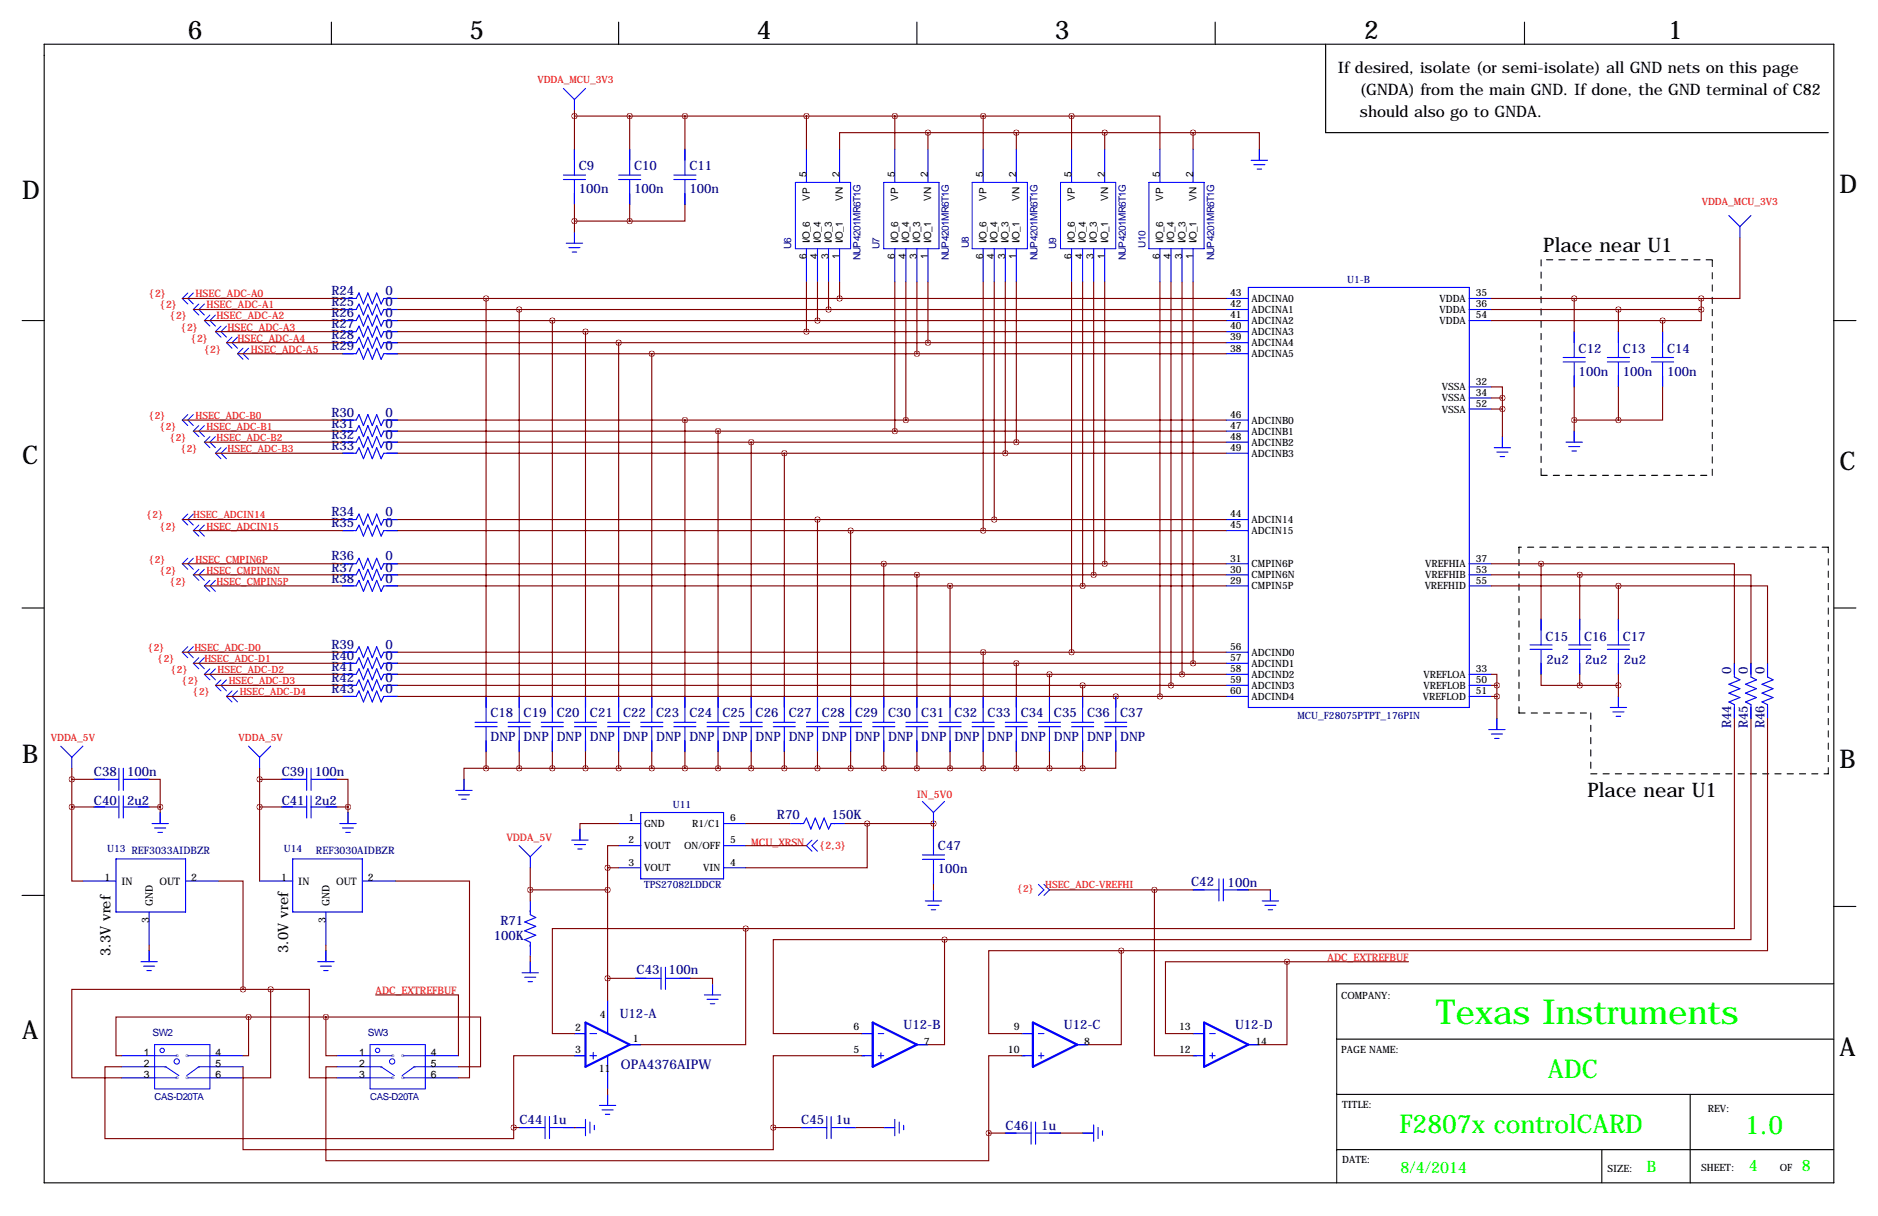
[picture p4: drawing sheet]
<svg xmlns="http://www.w3.org/2000/svg" width="432mm" height="279mm" viewBox="0 0 432 279" stroke-linecap="round" stroke-linejoin="round" font-family="sans-serif">
<g fill="none" stroke="#000" stroke-width=".25">
<path d="M10.2 10.2h411.4v261.6h-411.4zM76.2 5.1v5.1M142.2 5.1v5.1M210.8 5.1v5.1M279.4 5.1v5.1M304.8 10.2v20.3h115.6M350.5 5.1v5.1M5.1 73.7h5.1M421.6 73.7h5.1M5.1 139.7h5.1M421.6 139.7h5.1M5.1 205.7h5.1"/>
<path d="M421.6 208.3h.1M421.6 208.3h5.1M307.3 238.8h114.3M421.6 226.1h-114.3v45.7M307.3 251.5h114.3M388.6 251.5v20.3M307.3 264.2h114.3M368.3 264.2v7.6"/>
</g>
<path d="M354.3 59.7v49.5M393.7 59.7h-39.4M354.3 109.2h39.4M393.7 109.2v-49.5M349.2 125.7v38.1M420.4 125.7h-71.2M349.2 163.8h16.6M365.8 163.8v14M365.8 177.8h54.6M420.4 177.8v-52.1" fill="none" stroke="#000" stroke-width=".25" stroke-dasharray="1.4 1.4"/>
<g fill="none" stroke="#00f" stroke-width=".23">
<path d="M289.6 34.3v2.5M132.1 53.3v2.6M182.9 41.9h12.7v15.3h-12.7zM203.2 41.9h12.7v15.3h-12.7zM223.5 41.9h12.7v15.3h-12.7zM243.8 41.9h12.7v15.3h-12.7zM264.2 41.9h12.7v15.3h-12.7zM43.2 67.3l-1.3 1.3 1.3 1.2M44.4 67.3l-1.2 1.3 1.2 1.2M45.7 69.8l-1.3 1.3 1.3 1.3M47 69.8l-1.3 1.3 1.3 1.3M48.3 72.4l-1.3 1.3 1.3 1.2"/>
<path d="M49.5 72.4l-1.2 1.3 1.2 1.2M50.8 74.9l-1.3 1.3 1.3 1.3M52.1 74.9l-1.3 1.3 1.3 1.3M53.3 77.5l-1.2 1.2 1.2 1.3M54.6 77.5l-1.3 1.2 1.3 1.3M43.2 95.2l-1.3 1.3 1.3 1.3M44.4 95.2l-1.2 1.3 1.2 1.3M45.7 97.8l-1.3 1.3 1.3 1.2M47 97.8l-1.3 1.3 1.3 1.2M55.9 80l-1.3 1.3 1.3 1.2M57.1 80l-1.2 1.3 1.2 1.2M361.9 99.1v2.5"/>
<path d="M43.2 118.1l-1.3 1.3 1.3 1.3M44.4 118.1l-1.2 1.3 1.2 1.3M48.3 100.3l-1.3 1.3 1.3 1.3M49.5 100.3l-1.2 1.3 1.2 1.3M50.8 102.9l-1.3 1.2 1.3 1.3M52.1 102.9l-1.3 1.2 1.3 1.3M345.4 100.3v2.6M43.2 128.3l-1.3 1.2 1.3 1.3M44.4 128.3l-1.2 1.2 1.2 1.3M45.7 120.7l-1.3 1.2 1.3 1.3M45.7 130.8l-1.3 1.3 1.3 1.2M47 120.7l-1.3 1.2 1.3 1.3"/>
<path d="M47 130.8l-1.3 1.3 1.3 1.2M48.3 133.3l-1.3 1.3 1.3 1.3M49.5 133.3l-1.2 1.3 1.2 1.3M43.2 148.6l-1.3 1.3 1.3 1.2M44.4 148.6l-1.2 1.3 1.2 1.2M45.7 151.1l-1.3 1.3 1.3 1.3M47 151.1l-1.3 1.3 1.3 1.3M48.3 153.7l-1.3 1.2 1.3 1.3M49.5 153.7l-1.2 1.2 1.2 1.3M50.8 156.2l-1.3 1.3 1.3 1.3M52.1 156.2l-1.3 1.3 1.3 1.3M53.3 158.8l-1.2 1.2 1.2 1.3"/>
<path d="M54.6 158.8l-1.3 1.2 1.3 1.3M106.7 179.1v2.5M344.2 165.1v2.5M372.1 160v2.6M36.8 186.7v2.5M80 186.7v2.5M133.3 190.5v2.5M186.7 193l-1.3 1.3 1.3 1.3M188 193l-1.3 1.3 1.3 1.3M34.3 218.4v2.6M74.9 218.4v2.6M214.6 204.5v2.5"/>
<path d="M238.8 203.2l1.2 1.3-1.2 1.2M240 203.2l1.3 1.3-1.3 1.2M292.1 204.5v2.5M121.9 221v2.5M163.8 226.1v2.5M35.6 240h12.7v10.2h-12.7zM35.6 245.1h2.5l3 2M35.6 242.6h5M35.6 247.6h5M43.2 242.6h5.1M43.2 247.6h5.1M48.3 245.1h-2.6l-2.8 2"/>
<path d="M85.1 240h12.7v10.2h-12.7zM85.1 242.6h5.1M85.1 247.6h5.1M85.1 245.1h2.5l3.1 2M92.7 242.6h5.1M92.7 247.6h5.1M97.8 245.1h-2.6l-2.7 2M132.1 259.1h2.5M139.7 251.5v2.5M203.2 259.1h2.5M248.9 260.3h2.6"/>
<circle cx="37.3" cy="241.4" r=".51"/>
<circle cx="40.6" cy="243.9" r=".61"/>
<circle cx="86.8" cy="241.4" r=".51"/>
<circle cx="90.2" cy="243.9" r=".61"/>
</g>
<g fill="none" stroke="#00f" stroke-width=".25">
<path d="M129.5 20.3l2.6 2.6M132.1 22.9v2.5M132.1 34.3v5.9M134.6 20.3l-2.5 2.6M144.8 34.3v5.9M157.5 34.3v5.9M185.4 34.3v7.6M193 34.3v7.6M205.7 34.3v7.6M213.4 34.3v7.6M226.1 34.3v7.6M233.7 34.3v7.6"/>
<path d="M246.4 34.3v7.6M254 34.3v7.6M266.7 34.3v7.6M274.3 34.3v7.6M287.7 36.8h3.7M288.3 37.8h2.5M289.1 38.9h1M289.6 34.3v2.4M129.5 40.2h5.1M129.5 41.2h5.1M130.2 55.9h3.8M130.8 56.9h2.5"/>
<path d="M131.6 57.9h1M132.1 41.4v5.6M132.1 53.3v2.4M142.2 40.2h5.1M142.2 41.2h5.1M144.8 41.4v5.6M154.9 40.2h5.1M154.9 41.2h5.1M157.5 41.4v5.6M185.4 57.2v7.6M188 57.2v7.6M190.5 57.2v7.6"/>
<path d="M193 57.2v7.6M205.7 57.2v7.6M208.3 57.2v7.6M210.8 57.2v7.6M213.4 57.2v7.6M226.1 57.2v7.6M228.6 57.2v7.6M231.1 57.2v7.6M233.7 57.2v7.6M246.4 57.2v7.6M248.9 57.2v7.6M251.5 57.2v7.6"/>
<path d="M254 57.2v7.6M266.7 57.2v7.6M269.2 57.2v7.6M271.8 57.2v7.6M274.3 57.2v7.6M397.5 49.5l2.5 2.6M400 52.1v2.5M402.6 49.5l-2.6 2.6M78.7 68.6h3.2l.6-1.3 1.1 2.5 1-2.5 1 2.5 1-2.5 1 2.5 .6-1.2h3.2M78.7 73.7h3.2l.6-1.3 1.1 2.5 1-2.5 1 2.5 1-2.5 1 2.5 .6-1.2h3.2M78.7 71.1h3.2l.6-1.3 1.1 2.6 1-2.6 1 2.6 1-2.6 1 2.6 .6-1.3h3.2M78.7 76.2h3.2l.6-1.3 1.1 2.6 1-2.6 1 2.6 1-2.6 1 2.6 .6-1.3h3.2"/>
<path d="M78.7 78.7h3.2l.6-1.2 1.1 2.5 1-2.5 1 2.5 1-2.5 1 2.5 .6-1.3h3.2M281.9 68.6h5.1M281.9 71.1h5.1M281.9 73.7h5.1M281.9 76.2h5.1M281.9 78.7h5.1M287 66h50.8v96.6h-50.8zM337.8 68.6h5.1M337.8 71.1h5.1M337.8 73.7h5.1M361.9 76.2v5.9M372.1 76.2v5.9"/>
<path d="M382.3 76.2v5.9M78.7 81.3h3.2l.6-1.3 1.1 2.5 1-2.5 1 2.5 1-2.5 1 2.5 .6-1.2h3.2M78.7 96.5h3.2l.6-1.3 1.1 2.6 1-2.6 1 2.6 1-2.6 1 2.6 .6-1.3h3.2M78.7 99.1h3.2l.6-1.3 1.1 2.5 1-2.5 1 2.5 1-2.5 1 2.5 .6-1.2h3.2M281.9 81.3h5.1M281.9 96.5h5.1M281.9 99.1h5.1M337.8 88.9h5.1M337.8 91.4h5.1M337.8 94h5.1M359.4 82.1h5.1M359.4 83.2h5.1"/>
<path d="M361.9 83.3v5.6M361.9 99.1v2.3M369.6 82.1h5M369.6 83.2h5M372.1 83.3v5.6M379.7 82.1h5.1M379.7 83.2h5.1M382.3 83.3v5.6M78.7 101.6h3.2l.6-1.3 1.1 2.6 1-2.6 1 2.6 1-2.6 1 2.6 .6-1.3h3.2M78.7 104.1h3.2l.6-1.2 1.1 2.5 1-2.5 1 2.5 1-2.5 1 2.5 .6-1.3h3.2M78.7 119.4h3.2l.6-1.3 1.1 2.6 1-2.6 1 2.6 1-2.6 1 2.6 .6-1.3h3.2M281.9 101.6h5.1"/>
<path d="M281.9 104.1h5.1M281.9 119.4h5.1M343.6 102.9h3.7M344.2 103.9h2.5M344.9 104.9h1M345.4 100.3v2.4M360.1 101.6h3.7M360.7 102.6h2.5M361.4 103.6h1.1M78.7 129.5h3.2l.6-1.2 1.1 2.5 1-2.5 1 2.5 1-2.5 1 2.5 .6-1.3h3.2M78.7 121.9h3.2l.6-1.2 1.1 2.5 1-2.5 1 2.5 1-2.5 1 2.5 .6-1.3h3.2M78.7 132.1h3.2l.6-1.3 1.1 2.5 1-2.5 1 2.5 1-2.5 1 2.5 .6-1.2h3.2"/>
<path d="M78.7 134.6h3.2l.6-1.3 1.1 2.6 1-2.6 1 2.6 1-2.6 1 2.6 .6-1.3h3.2M281.9 121.9h5.1M281.9 129.5h5.1M281.9 132.1h5.1M281.9 134.6h5.1M337.8 129.5h5.1M337.8 132.1h5.1M337.8 134.6h5.1M78.7 149.9h3.2l.6-1.3 1.1 2.5 1-2.5 1 2.5 1-2.5 1 2.5 .6-1.2h3.2M78.7 154.9h3.2l.6-1.2 1.1 2.5 1-2.5 1 2.5 1-2.5 1 2.5 .6-1.3h3.2M78.7 152.4h3.2l.6-1.3 1.1 2.6 1-2.6 1 2.6 1-2.6 1 2.6 .6-1.3h3.2M78.7 157.5h3.2l.6-1.3 1.1 2.6 1-2.6 1 2.6 1-2.6 1 2.6 .6-1.3h3.2"/>
<path d="M281.9 149.9h5.1M281.9 152.4h5.1M281.9 154.9h5.1M281.9 157.5h5.1M337.8 154.9h5.1M337.8 157.5h5.1M351.8 148.2h5.1M351.8 149.2h5.1M354.3 142.2v6M354.3 149.4v5.5M360.7 148.2h5.1M360.7 149.2h5.1"/>
<path d="M363.2 142.2v6M363.2 149.4v5.5M369.6 148.2h5M369.6 149.2h5M372.1 142.2v6M372.1 149.4v5.5M398.8 152.4v3.1l1.2 .7-2.5 1 2.5 1-2.5 1.1 2.5 1-2.5 1 1.3 .6v3.2M402.6 152.4v3.1l1.3 .7-2.6 1 2.6 1-2.6 1.1 2.6 1-2.6 1 1.3 .6v3.2M406.4 152.4v3.1l1.3 .7-2.6 1 2.6 1-2.6 1.1 2.6 1-2.6 1 1.3 .6v3.2M14 171.4l2.5 2.6M16.5 174v2.5M19 171.4l-2.5 2.6"/>
<path d="M21.6 179.1h5.6M27.3 176.5v5.1M28.3 179.1h6M28.3 176.5v5.1M57.1 171.4l2.6 2.6M59.7 174v2.5M62.2 171.4l-2.5 2.6M64.8 179.1h5.6M70.5 176.5v5.1M71.5 179.1h6M71.5 176.5v5.1M78.7 160h3.2l.6-1.2 1.1 2.5 1-2.5 1 2.5 1-2.5 1 2.5 .6-1.3h3.2"/>
<path d="M106.7 179.1v2.4M109.2 166h5.1M109.2 167h5.1M111.8 160v6M111.8 167.1v5.6M116.8 166h5.1M116.8 167h5.1M119.4 160v6M119.4 167.1v5.6M124.5 166h5M124.5 167h5M127 160v6"/>
<path d="M127 167.1v5.6M132.1 166h5.1M132.1 167h5.1M134.6 160v6M134.6 167.1v5.6M139.7 166h5.1M139.7 167h5.1M142.2 160v6M142.2 167.1v5.6M147.3 166h5.1M147.3 167h5.1M149.9 160v6"/>
<path d="M149.9 167.1v5.6M154.9 166h5.1M154.9 167h5.1M157.5 160v6M157.5 167.1v5.6M162.6 166h5M162.6 167h5M165.1 160v6M165.1 167.1v5.6M170.2 166h5.1M170.2 167h5.1M172.7 160v6"/>
<path d="M172.7 167.1v5.6M177.8 166h5.1M177.8 167h5.1M180.3 160v6M180.3 167.1v5.6M185.4 166h5.1M185.4 167h5.1M188 160v6M188 167.1v5.6M193 166h5.1M193 167h5.1M195.6 160v6"/>
<path d="M195.6 167.1v5.6M200.7 166h5M200.7 167h5M203.2 160v6M203.2 167.1v5.6M208.3 166h5.1M208.3 167h5.1M210.8 160v6M210.8 167.1v5.6M215.9 166h5.1M215.9 167h5.1M218.4 160v6"/>
<path d="M218.4 167.1v5.6M223.5 166h5.1M223.5 167h5.1M226.1 160v6M226.1 167.1v5.6M231.1 166h5.1M231.1 167h5.1M233.7 160v6M233.7 167.1v5.6M238.8 166h5M238.8 167h5M241.3 160v6"/>
<path d="M241.3 167.1v5.6M246.4 166h5.1M246.4 167h5.1M248.9 160v6M248.9 167.1v5.6M254 166h5.1M254 167h5.1M256.5 160v6M256.5 167.1v5.6M281.9 160h5.1M337.8 160h5.1M342.3 167.6h3.7"/>
<path d="M342.9 168.7h2.5M343.7 169.7h1M344.2 165.1v2.4M370.2 162.6h3.8M370.8 163.6h2.6M371.6 164.6h1M372.1 160v2.4M21.6 185.4h5.6M26.7 197.4h16v12.1h-16zM27.3 182.9v5.1M28.3 185.4h6M28.3 182.9v5.1"/>
<path d="M35 189.2h3.7M35.6 190.2h2.5M36.3 191.3h1M36.8 186.7v2.4M64.8 185.4h5.6M67.3 197.4h16v12.1h-16zM70.5 182.9v5.1M71.5 182.9v5.1M71.5 185.4h6M78.1 189.2h3.8M78.7 190.2h2.6M79.5 191.3h1"/>
<path d="M80 186.7v2.4M104.8 181.6h3.8M105.4 182.6h2.5M106.2 183.6h1M119.4 194.3l2.5 2.5M121.9 196.8v2.6M124.5 194.3l-2.6 2.5M131.5 193h3.7M132.1 194.1h2.5M132.8 195.1h1.1M133.3 190.5v2.4M142.2 189.2h5.1"/>
<path d="M142.2 194.3h5.1M142.2 199.4h5.1M147.3 186.7h19.1v15.2h-19.1zM166.4 189.2h5M166.4 194.3h5M166.4 199.4h5M181.6 189.2h3.2l.6-1.2 1 2.5 1.1-2.5 1 2.5 1-2.5 1 2.5 .6-1.3h3.2M212.1 196.4h5.1M212.1 197.5h5.1M212.1 184.1l2.5 2.6M214.6 186.7v2.5M214.6 190.5v5.9"/>
<path d="M214.6 197.6v5.6M217.2 184.1l-2.6 2.6M19 202.4h7.7M34.3 209.5v7.7M34.3 218.4v2.4M42.7 202.4h7.6M59.7 202.4h7.6M74.9 209.5v7.7M74.9 218.4v2.4M83.3 202.4h7.6M121.9 207v3.2l1.3 .6-2.6 1 2.6 1.1-2.6 1 2.6 1-2.6 1 1.3 .6v3.2M212.8 207h3.7"/>
<path d="M213.4 208h2.5M214.1 209h1M214.6 204.5v2.4M274.3 204.5h6M280.3 201.9v5.1M281.3 201.9v5.1M281.4 204.5h5.6M290.2 207h3.8M290.8 208h2.6M291.6 209h1M292.1 204.5v2.4M32.4 221h3.8"/>
<path d="M33 222h2.6M33.8 223h1M73.1 221h3.7M73.7 222h2.5M74.4 223h1M120 223.5h3.8M120.6 224.5h2.6M121.4 225.6h1M121.9 221v2.4M132.1 237.5h2.5M135.6 237.5h1.6M139.7 229.9v7.6"/>
<path d="M146 224.8h6M152 222.2v5.1M153 222.2v5.1M153.2 224.8h5.5M162 228.6h3.7M162.6 229.6h2.5M163.3 230.6h1M163.8 226.1v2.3M198.1 237.5h2.6M201.9 237.5h1.3M234.9 237.5h2.6M238.8 237.5h1.2"/>
<path d="M274.3 237.5h2.6M278.1 237.5h1.3M27.9 242.6h7.7M27.9 245.1h7.7M27.9 247.6h7.7M48.3 242.6h7.6M48.3 245.1h7.6M48.3 247.6h7.6M77.5 242.6h7.6M77.5 245.1h7.6M77.5 247.6h7.6M97.8 242.6h7.6"/>
<path d="M97.8 245.1h7.6M97.8 247.6h7.6M119.4 259.1h5.9M125.3 256.5v5.1M126.3 256.5v5.1M126.5 259.1h8M132.1 242.6h2.5M134.6 257.2v3.8M135.6 242.6h1.6M135.6 257.8v2.5M136.4 241.8v1.5M136.7 258.6v1"/>
<path d="M137.8 254h3.8M138.4 255h2.6M139.2 256h1M139.7 242.6v7.6M139.7 251.5v2.3M144.8 240h2.5M184.1 259.1h6M190.1 256.5v5.1M191.1 256.5v5.1M191.3 259.1h5.5M198.1 242.6h2.6M201.9 242.6h1.3"/>
<path d="M202.5 241.9v1.3M203.2 259.1h2.4M205.7 257.2v3.8M206.8 257.8v2.5M207.8 258.6v1M210.8 240h2.6M234.9 242.6h2.6M237.1 257.8v5.1M238.1 257.8v5.1M238.8 242.6h1.2M239.4 241.9v1.3M247.6 240h2.6"/>
<path d="M251.5 258.5v3.7M252.5 259.1v2.5M253.5 259.8v1.1M274.3 242.6h2.6M278.1 242.6h1.3M278.7 241.9v1.3M287 240h2.6M231.1 260.3h6M238.3 260.3h5.5M248.9 260.3h2.4"/>
</g>
<path d="M134.6 234.9l10.2 5.1-10.2 5.1zM200.7 234.9l10.1 5.1-10.1 5.1zM237.5 234.9l10.1 5.1-10.1 5.1zM276.9 234.9l10.1 5.1-10.1 5.1z" fill="none" stroke="#00f" stroke-width=".51"/>
<g fill="none" stroke="#800000" stroke-width=".25">
<path d="M132.1 25.4v8.9M132.1 26.7h114.3M144.8 26.7v7.6M157.5 26.7v7.6M185.4 26.7v7.6M205.7 26.7v7.6M213.4 30.5h-20.4v3.8M213.4 30.5v3.8M213.4 30.5h60.9M226.1 26.7v7.6M233.7 30.5v3.8M246.4 26.7h20.3v7.6"/>
<path d="M246.4 26.7v7.6M254 30.5v3.8M274.3 30.5h15.3v3.8M274.3 30.5v3.8M132.1 47v6.3M132.1 50.8h12.7M144.8 47v3.8M157.5 47v3.8h-12.7M400 54.6v14h-8.8M41.9 68.6h36.8M44.4 71.1h34.3M47 73.7h31.7"/>
<path d="M49.5 76.2h29.2M52.1 78.7h26.6M91.4 68.6h190.5M91.4 71.1h190.5M91.4 73.7h190.5M91.4 76.2h190.5M91.4 78.7h190.5M111.8 68.6v91.4M119.4 71.1v88.9M127 73.7v86.3M134.6 76.2v83.8M142.2 78.7v81.3"/>
<path d="M185.4 64.8v11.4M188 64.8v8.9M190.5 64.8v6.3M193 64.8v3.8M205.7 64.8v34.3M208.3 64.8v31.7M210.8 64.8v16.5M213.4 64.8v13.9M226.1 64.8v57.1M228.6 64.8v54.6M231.1 64.8v39.3M233.7 64.8v36.8"/>
<path d="M246.4 64.8v85.1M248.9 64.8v69.8M251.5 64.8v67.3M254 64.8v64.7M266.7 64.8v95.2M269.2 64.8v92.7M271.8 64.8v90.1M274.3 64.8v87.6M342.9 68.6h48.3M342.9 71.1h48.3M342.9 73.7h39.4M361.9 68.6v7.6"/>
<path d="M372.1 71.1v5.1M382.3 73.7v2.5M391.2 71.1v2.6h-8.9M391.2 68.6v2.5M41.9 96.5h36.8M44.4 99.1h34.3M54.6 81.3h24.1M91.4 96.5h190.5M91.4 99.1h190.5M91.4 81.3h190.5M149.9 81.3v78.7M157.5 96.5v63.5"/>
<path d="M165.1 99.1v60.9M342.9 88.9h2.5v2.5M342.9 91.4h2.5M342.9 94h2.5M345.4 91.4v8.9M361.9 96.5h10.2M361.9 88.9v10.2M372.1 88.9v7.6M382.3 88.9v7.6h-10.2M41.9 119.4h36.8M47 101.6h31.7M49.5 104.1h29.2"/>
<path d="M91.4 101.6h190.5M91.4 104.1h190.5M91.4 119.4h190.5M172.7 101.6v58.4M180.3 104.1v55.9M188 119.4v40.6M41.9 129.5h36.8M44.4 121.9h34.3M44.4 132.1h34.3M47 134.6h31.7M91.4 121.9h190.5M91.4 129.5h190.5"/>
<path d="M91.4 132.1h190.5M91.4 134.6h190.5M195.6 121.9v38.1M203.2 129.5v30.5M210.8 132.1v27.9M218.4 134.6v25.4M342.9 129.5h11.4M342.9 132.1h20.3M342.9 134.6h29.2M354.3 129.5h44.5v22.9M354.3 129.5v12.7M363.2 132.1h39.4v20.3"/>
<path d="M363.2 132.1v10.1M372.1 134.6h34.3v17.8M372.1 134.6v7.6M41.9 149.9h36.8M44.4 152.4h34.3M47 154.9h31.7M49.5 157.5h29.2M91.4 149.9h190.5M91.4 152.4h190.5M91.4 154.9h190.5M91.4 157.5h190.5M226.1 149.9v10.1"/>
<path d="M233.7 152.4v7.6M241.3 154.9v5.1M248.9 157.5v2.5M342.9 154.9h1.3v2.6M342.9 157.5h1.3M344.2 157.5v7.6M354.3 154.9v2.6h8.9M363.2 157.5h8.9M363.2 154.9v2.6M372.1 154.9v5.1M16.5 179.1h5.1M16.5 176.5v8.9"/>
<path d="M34.3 179.1h2.5v6.3M52.1 160h26.6M59.7 179.1h5.1M59.7 176.5v25.9M77.5 179.1h2.5v6.3M91.4 160h190.5M111.8 176.5h-5.1v2.6M111.8 172.7v3.8M111.8 176.5h137.1M119.4 172.7v3.8M127 172.7v3.8M134.6 172.7v3.8"/>
<path d="M142.2 172.7v3.8M149.9 172.7v3.8M157.5 172.7v3.8M165.1 172.7v3.8M172.7 172.7v3.8M180.3 172.7v3.8M188 172.7v3.8M195.6 172.7v3.8M203.2 172.7v3.8M210.8 172.7v3.8M218.4 172.7v3.8M226.1 172.7v3.8"/>
<path d="M233.7 172.7v3.8M241.3 172.7v3.8M248.9 172.7v3.8M256.5 160h.1M256.5 172.7v3.8h-7.6M342.9 160h1.3M398.8 165.1v48.3h-227.4M402.6 165.1v50.8h-185.4M406.4 165.1v53.3h-148.6M16.5 185.4v17h2.5M16.5 185.4h5.1M34.3 185.4h2.5"/>
<path d="M36.8 185.4v1.3M59.7 185.4h5.1M77.5 185.4h2.5M80 185.4v1.3M121.9 199.4v7.6M139.7 199.4v30.5M139.7 199.4h2.5M142.2 189.2h-8.9v1.3M142.2 194.3h-2.5v5.1M171.4 194.3h14M171.4 189.2h10.2M194.3 189.2h20.3"/>
<path d="M199.4 189.2v10.2h-28M214.6 189.2h.1M214.6 189.2v1.3M34.3 217.2v1.2M50.3 202.4h5.6v24.9M74.9 217.2v1.2M90.9 202.4h17v45.2h-2.5M121.9 204.5h17.8M121.9 219.7v1.3M171.4 213.4v26.6h-24.1M171.4 213.4h-44.4v24.1h5.1M214.6 203.2v1.3"/>
<path d="M217.2 215.9h-39.4v21.6h20.3M217.2 215.9v24.1h-3.8M241.3 204.5h33M257.8 218.4v21.6h-7.6M257.8 218.4h-30.5v19.1h7.6M265.4 204.5v38.1h8.9M287 204.5h5.1M55.9 227.3h-39.4v20.3h11.4M55.9 227.3h6.3M57.1 233.7h-30.4v8.9h1.2M57.1 233.7v8.9h-1.2M57.1 233.7h17.8"/>
<path d="M62.2 227.3h8.9v20.3h6.4M62.2 227.3v20.3h-6.3M74.9 233.7v8.9h2.6M74.9 233.7h35.6v11.4h-5.1M86.4 228.6h19v14M139.7 224.8h6.3M158.7 224.8h5.1v1.3M295.9 221h-27.9v16.5h6.3M295.9 221v19h-6.3M295.9 221h27.9M27.9 245.1h-3.8v16.5h94v-2.5M55.9 245.1v19.1h121.9v-5.1"/>
<path d="M77.5 245.1h-2.6v21.6h152.4v-6.4M118.1 259.1h1.3M132.1 259.1h.1M132.1 242.6h-14v16.5M139.7 250.2v1.3M177.8 259.1h6.3M196.8 259.1h6.4M198.1 242.6h-20.3v16.5M234.9 242.6h-7.6v17.7M227.3 260.3h3.8M243.8 260.3h5.1"/>
</g>
<path d="M274.3 30.5a.05 .05 0 0 0 .1 0 .05 .05 0 0 0-.1 0zM213.3 30.5a.05 .05 0 0 0 .1 0 .05 .05 0 0 0-.1 0zM233.6 30.5a.05 .05 0 0 0 .1 0 .05 .05 0 0 0-.1 0zM210.8 81.3a.05 .05 0 0 0 .1 0 .05 .05 0 0 0-.1 0zM213.3 78.7a.05 .05 0 0 0 .1 0 .05 .05 0 0 0-.1 0zM185.4 76.2a.05 .05 0 0 0 .1 0 .05 .05 0 0 0-.1 0zM187.9 73.7a.05 .05 0 0 0 .1 0 .05 .05 0 0 0-.1 0zM193 68.6a.05 .05 0 0 0 .1 0 .05 .05 0 0 0-.1 0zM111.7 68.6a.05 .05 0 0 0 .1 0 .05 .05 0 0 0-.1 0zM119.3 71.1a.05 .05 0 0 0 .1 0 .05 .05 0 0 0-.1 0zM134.6 76.2a.05 .05 0 0 0 .1 0 .05 .05 0 0 0-.1 0zM142.2 78.7a.05 .05 0 0 0 .1 0 .05 .05 0 0 0-.1 0zM149.8 81.3a.05 .05 0 0 0 .1 0 .05 .05 0 0 0-.1 0zM157.4 96.5a.05 .05 0 0 0 .1 0 .05 .05 0 0 0-.1 0zM172.7 101.6a.05 .05 0 0 0 .1 0 .05 .05 0 0 0-.1 0zM180.3 104.1a.05 .05 0 0 0 .1 0 .05 .05 0 0 0-.1 0zM187.9 119.4a.05 .05 0 0 0 .1 0 .05 .05 0 0 0-.1 0zM195.5 121.9a.05 .05 0 0 0 .1 0 .05 .05 0 0 0-.1 0zM233.6 152.4a.05 .05 0 0 0 .1 0 .05 .05 0 0 0-.1 0zM226 149.9a.05 .05 0 0 0 .1 0 .05 .05 0 0 0-.1 0zM218.4 134.6a.05 .05 0 0 0 .1 0 .05 .05 0 0 0-.1 0zM210.8 132.1a.05 .05 0 0 0 .1 0 .05 .05 0 0 0-.1 0zM248.9 157.5a.05 .05 0 0 0 .1 0 .05 .05 0 0 0-.1 0zM256.5 160a.05 .05 0 0 0 .1 0 .05 .05 0 0 0-.1 0zM111.7 176.5a.05 .05 0 0 0 .1 0 .05 .05 0 0 0-.1 0zM119.3 176.5a.05 .05 0 0 0 .1 0 .05 .05 0 0 0-.1 0zM187.9 176.5a.05 .05 0 0 0 .1 0 .05 .05 0 0 0-.1 0zM233.6 176.5a.05 .05 0 0 0 .1 0 .05 .05 0 0 0-.1 0zM226 176.5a.05 .05 0 0 0 .1 0 .05 .05 0 0 0-.1 0zM218.4 176.5a.05 .05 0 0 0 .1 0 .05 .05 0 0 0-.1 0zM210.8 176.5a.05 .05 0 0 0 .1 0 .05 .05 0 0 0-.1 0zM195.5 176.5a.05 .05 0 0 0 .1 0 .05 .05 0 0 0-.1 0zM248.9 176.5a.05 .05 0 0 0 .1 0 .05 .05 0 0 0-.1 0zM134.6 176.5a.05 .05 0 0 0 .1 0 .05 .05 0 0 0-.1 0zM142.2 176.5a.05 .05 0 0 0 .1 0 .05 .05 0 0 0-.1 0zM149.8 176.5a.05 .05 0 0 0 .1 0 .05 .05 0 0 0-.1 0zM157.4 176.5a.05 .05 0 0 0 .1 0 .05 .05 0 0 0-.1 0zM172.7 176.5a.05 .05 0 0 0 .1 0 .05 .05 0 0 0-.1 0zM180.3 176.5a.05 .05 0 0 0 .1 0 .05 .05 0 0 0-.1 0zM361.9 96.5a.05 .05 0 0 0 .1 0 .05 .05 0 0 0-.1 0zM132 50.8a.05 .05 0 0 0 .1 0 .05 .05 0 0 0-.1 0zM144.7 50.8a.05 .05 0 0 0 .1 0 .05 .05 0 0 0-.1 0zM132 26.7a.05 .05 0 0 0 .1 0 .05 .05 0 0 0-.1 0zM144.7 26.7a.05 .05 0 0 0 .1 0 .05 .05 0 0 0-.1 0zM157.4 26.7a.05 .05 0 0 0 .1 0 .05 .05 0 0 0-.1 0zM185.4 26.7a.05 .05 0 0 0 .1 0 .05 .05 0 0 0-.1 0zM226 26.7a.05 .05 0 0 0 .1 0 .05 .05 0 0 0-.1 0zM205.7 26.7a.05 .05 0 0 0 .1 0 .05 .05 0 0 0-.1 0zM246.3 26.7a.05 .05 0 0 0 .1 0 .05 .05 0 0 0-.1 0zM217.1 215.9a.05 .05 0 0 0 .1 0 .05 .05 0 0 0-.1 0zM372.1 157.5a.05 .05 0 0 0 .1 0 .05 .05 0 0 0-.1 0zM363.2 157.5a.05 .05 0 0 0 .1 0 .05 .05 0 0 0-.1 0zM171.4 213.4a.05 .05 0 0 0 .1 0 .05 .05 0 0 0-.1 0zM59.6 179.1a.05 .05 0 0 0 .1 0 .05 .05 0 0 0-.1 0zM80 185.4a.05 .05 0 0 0 .1 0 .05 .05 0 0 0-.1 0zM59.6 185.4a.05 .05 0 0 0 .1 0 .05 .05 0 0 0-.1 0zM391.1 68.6a.05 .05 0 0 0 .1 0 .05 .05 0 0 0-.1 0zM361.9 68.6a.05 .05 0 0 0 .1 0 .05 .05 0 0 0-.1 0zM372.1 71.1a.05 .05 0 0 0 .1 0 .05 .05 0 0 0-.1 0zM208.2 96.5a.05 .05 0 0 0 .1 0 .05 .05 0 0 0-.1 0zM205.7 99.1a.05 .05 0 0 0 .1 0 .05 .05 0 0 0-.1 0zM233.6 101.6a.05 .05 0 0 0 .1 0 .05 .05 0 0 0-.1 0zM231.1 104.1a.05 .05 0 0 0 .1 0 .05 .05 0 0 0-.1 0zM226 121.9a.05 .05 0 0 0 .1 0 .05 .05 0 0 0-.1 0zM269.2 157.5a.05 .05 0 0 0 .1 0 .05 .05 0 0 0-.1 0zM271.7 154.9a.05 .05 0 0 0 .1 0 .05 .05 0 0 0-.1 0zM274.3 152.4a.05 .05 0 0 0 .1 0 .05 .05 0 0 0-.1 0zM246.3 149.9a.05 .05 0 0 0 .1 0 .05 .05 0 0 0-.1 0zM251.4 132.1a.05 .05 0 0 0 .1 0 .05 .05 0 0 0-.1 0zM248.9 134.6a.05 .05 0 0 0 .1 0 .05 .05 0 0 0-.1 0zM344.1 160a.05 .05 0 0 0 .1 0 .05 .05 0 0 0-.1 0zM344.1 157.5a.05 .05 0 0 0 .1 0 .05 .05 0 0 0-.1 0zM16.5 179.1a.05 .05 0 0 0 .1 0 .05 .05 0 0 0-.1 0zM36.8 185.4a.05 .05 0 0 0 .1 0 .05 .05 0 0 0-.1 0zM16.5 185.4a.05 .05 0 0 0 .1 0 .05 .05 0 0 0-.1 0zM62.2 227.3a.05 .05 0 0 0 .1 0 .05 .05 0 0 0-.1 0zM57.1 233.7a.05 .05 0 0 0 .1 0 .05 .05 0 0 0-.1 0zM345.4 91.4a.05 .05 0 0 0 .1 0 .05 .05 0 0 0-.1 0zM345.4 94a.05 .05 0 0 0 .1 0 .05 .05 0 0 0-.1 0zM354.3 129.5a.05 .05 0 0 0 .1 0 .05 .05 0 0 0-.1 0zM363.2 132.1a.05 .05 0 0 0 .1 0 .05 .05 0 0 0-.1 0zM372.1 134.6a.05 .05 0 0 0 .1 0 .05 .05 0 0 0-.1 0zM391.1 71.1a.05 .05 0 0 0 .1 0 .05 .05 0 0 0-.1 0zM372.1 96.5a.05 .05 0 0 0 .1 0 .05 .05 0 0 0-.1 0zM382.2 73.7a.05 .05 0 0 0 .1 0 .05 .05 0 0 0-.1 0zM257.8 218.4a.05 .05 0 0 0 .1 0 .05 .05 0 0 0-.1 0zM265.4 204.5a.05 .05 0 0 0 .1 0 .05 .05 0 0 0-.1 0zM55.8 227.3a.05 .05 0 0 0 .1 0 .05 .05 0 0 0-.1 0zM295.9 221a.05 .05 0 0 0 .1 0 .05 .05 0 0 0-.1 0zM199.3 189.2a.05 .05 0 0 0 .1 0 .05 .05 0 0 0-.1 0zM227.3 260.4a.05 .05 0 0 0 .1 0 .05 .05 0 0 0-.1 0zM118.1 259.1a.05 .05 0 0 0 .1 0 .05 .05 0 0 0-.1 0zM121.9 204.5a.05 .05 0 0 0 .1 0 .05 .05 0 0 0-.1 0zM74.9 233.7a.05 .05 0 0 0 .1 0 .05 .05 0 0 0-.1 0zM214.6 189.2a.05 .05 0 0 0 .1 0 .05 .05 0 0 0-.1 0z" fill="#800000" stroke="#800000" stroke-width="1.3"/>
<text font-size="7.9" fill="#0f0" x="330.2" y="235.2">Texas Instruments</text>
<g font-size="5.9">
<text x="43.2" y="8.9">6</text>
<text x="107.9" y="8.9">5</text>
<text x="174" y="8.9">4</text>
<text x="242.6" y="8.9">3</text>
<text x="313.7" y="8.9">2</text>
<text x="383.5" y="8.9">1</text>
<text x="5.1" y="45.7">D</text>
<text x="422.9" y="44.4">D</text>
<text x="5.1" y="106.7">C</text>
<text x="422.9" y="107.9">C</text>
<text x="5.1" y="175.3">B</text>
<text x="422.9" y="176.5">B</text>
<text x="5.1" y="238.8">A</text>
<text x="422.9" y="242.6">A</text>
</g>
<g font-size="5.9" fill="#0f0">
<text x="355.9" y="247.7">ADC</text>
<text x="321.7" y="260.4">F2807x controlCARD</text>
<text x="401.2" y="260.6">1.0</text>
</g>
<g font-size="4.6">
<text x="354.8" y="57.9">Place near U1</text>
<text x="365" y="183.1">Place near U1</text>
</g>
<g font-size="3.6">
<text x="307.6" y="16.8">If desired, isolate (or semi-isolate) all GND nets on this page</text>
<text x="312.7" y="21.8">(GNDA) from the main GND. If done, the GND terminal of C82</text>
<text x="312.7" y="26.9">should also go to GNDA.</text>
</g>
<g font-size="3.6" fill="#0f0">
<text x="322" y="269.5">8/4/2014</text>
<text x="378.6" y="269.2">B</text>
<text x="402.1" y="269">4</text>
<text x="414.3" y="269">8</text>
</g>
<g font-size="3.3">
<text x="25.4" y="219.7" transform="rotate(-90 25.4 219.7)">3.3V vref</text>
<text x="66.3" y="218.9" transform="rotate(-90 66.3 218.9)">3.0V vref</text>
</g>
<text font-size="3.1" fill="#000080" x="142.7" y="245.7">OPA4376AIPW</text>
<g font-size="3" fill="#000080">
<text x="133.1" y="39.1">C9</text>
<text x="145.8" y="39.1">C10</text>
<text x="158.5" y="39.1">C11</text>
<text x="133.1" y="44.4">100n</text>
<text x="145.8" y="44.4">100n</text>
<text x="158.5" y="44.4">100n</text>
<text x="76.2" y="67.8">R24</text>
<text x="76.2" y="70.4">R25</text>
<text x="88.6" y="67.8">0</text>
<text x="88.6" y="70.4">0</text>
<text x="76.2" y="72.9">R26</text>
<text x="76.2" y="75.4">R27</text>
<text x="76.2" y="78">R28</text>
<text x="88.6" y="72.9">0</text>
<text x="88.6" y="75.4">0</text>
<text x="88.6" y="78">0</text>
<text x="76.2" y="80.5">R29</text>
<text x="88.6" y="80.5">0</text>
<text x="363" y="81">C12</text>
<text x="373.1" y="81">C13</text>
<text x="383.3" y="81">C14</text>
<text x="363" y="86.4">100n</text>
<text x="373.1" y="86.4">100n</text>
<text x="383.3" y="86.4">100n</text>
<text x="76.2" y="95.8">R30</text>
<text x="88.6" y="95.8">0</text>
<text x="76.2" y="98.3">R31</text>
<text x="76.2" y="100.8">R32</text>
<text x="88.6" y="98.3">0</text>
<text x="88.6" y="100.8">0</text>
<text x="76.2" y="103.4">R33</text>
<text x="88.6" y="103.4">0</text>
<text x="76.2" y="118.6">R34</text>
<text x="88.6" y="118.6">0</text>
<text x="76.2" y="121.2">R35</text>
<text x="88.6" y="121.2">0</text>
<text x="76.2" y="128.8">R36</text>
<text x="76.2" y="131.3">R37</text>
<text x="88.6" y="128.8">0</text>
<text x="88.6" y="131.3">0</text>
<text x="76.2" y="133.9">R38</text>
<text x="88.6" y="133.9">0</text>
<text x="76.2" y="149.1">R39</text>
<text x="88.6" y="149.1">0</text>
<text x="355.3" y="147.3">C15</text>
<text x="364.2" y="147.3">C16</text>
<text x="373.1" y="147.3">C17</text>
<text x="76.2" y="151.6">R40</text>
<text x="76.2" y="154.2">R41</text>
<text x="88.6" y="151.6">0</text>
<text x="88.6" y="154.2">0</text>
<text x="355.6" y="152.7">2u2</text>
<text x="364.5" y="152.7">2u2</text>
<text x="373.4" y="152.7">2u2</text>
<text x="398.1" y="154.9" transform="rotate(-90 398.1 154.9)">0</text>
<text x="401.9" y="154.9" transform="rotate(-90 401.9 154.9)">0</text>
<text x="405.7" y="154.9" transform="rotate(-90 405.7 154.9)">0</text>
<text x="76.2" y="156.7">R42</text>
<text x="76.2" y="159.3">R43</text>
<text x="88.6" y="156.7">0</text>
<text x="88.6" y="159.3">0</text>
<text x="112.8" y="164.8">C18</text>
<text x="120.4" y="164.8">C19</text>
<text x="128" y="164.8">C20</text>
<text x="135.6" y="164.8">C21</text>
<text x="143.3" y="164.8">C22</text>
<text x="150.9" y="164.8">C23</text>
<text x="158.5" y="164.8">C24</text>
<text x="166.1" y="164.8">C25</text>
<text x="173.7" y="164.8">C26</text>
<text x="181.4" y="164.8">C27</text>
<text x="189" y="164.8">C28</text>
<text x="196.6" y="164.8">C29</text>
<text x="204.2" y="164.8">C30</text>
<text x="211.8" y="164.8">C31</text>
<text x="219.5" y="164.8">C32</text>
<text x="227.1" y="164.8">C33</text>
<text x="234.7" y="164.8">C34</text>
<text x="242.3" y="164.8">C35</text>
<text x="249.9" y="164.8">C36</text>
<text x="257.6" y="164.8">C37</text>
<text x="398.1" y="167.3" transform="rotate(-90 398.1 167.3)">R44</text>
<text x="401.9" y="167.3" transform="rotate(-90 401.9 167.3)">R45</text>
<text x="405.7" y="167.3" transform="rotate(-90 405.7 167.3)">R46</text>
<text x="112.8" y="170.2">DNP</text>
<text x="120.4" y="170.2">DNP</text>
<text x="128" y="170.2">DNP</text>
<text x="135.6" y="170.2">DNP</text>
<text x="143.3" y="170.2">DNP</text>
<text x="150.9" y="170.2">DNP</text>
<text x="158.5" y="170.2">DNP</text>
<text x="166.1" y="170.2">DNP</text>
<text x="173.7" y="170.2">DNP</text>
<text x="181.4" y="170.2">DNP</text>
<text x="189" y="170.2">DNP</text>
<text x="196.6" y="170.2">DNP</text>
<text x="204.2" y="170.2">DNP</text>
<text x="211.8" y="170.2">DNP</text>
<text x="219.5" y="170.2">DNP</text>
<text x="227.1" y="170.2">DNP</text>
<text x="234.7" y="170.2">DNP</text>
<text x="242.3" y="170.2">DNP</text>
<text x="249.9" y="170.2">DNP</text>
<text x="257.6" y="170.2">DNP</text>
<text x="21.6" y="178.3">C38</text>
<text x="29.2" y="178.3">100n</text>
<text x="64.8" y="178.3">C39</text>
<text x="72.4" y="178.3">100n</text>
<text x="21.6" y="184.9">C40</text>
<text x="29.2" y="184.9">2u2</text>
<text x="64.8" y="184.9">C41</text>
<text x="72.4" y="184.9">2u2</text>
<text x="178.6" y="188.3">R70</text>
<text x="191.2" y="188.3">150K</text>
<text x="215.6" y="195.3">C47</text>
<text x="215.6" y="200.7">100n</text>
<text x="273.9" y="203.5">C42</text>
<text x="282.3" y="203.8">100n</text>
<text x="113.5" y="215.9">100K</text>
<text x="115.1" y="212.6">R71</text>
<text x="146.4" y="223.8">C43</text>
<text x="153.7" y="223.8">100n</text>
<text x="142.5" y="233.9">U12-A</text>
<text x="207.8" y="236.5">U12-B</text>
<text x="244.6" y="236.5">U12-C</text>
<text x="284" y="236.5">U12-D</text>
<text x="119.5" y="258.4">C44</text>
<text x="126.9" y="258.4">1u</text>
<text x="184.2" y="258.4">C45</text>
<text x="192.2" y="258.4">1u</text>
<text x="231.2" y="259.6">C46</text>
<text x="239.4" y="259.6">1u</text>
</g>
<g font-size="2.4" fill="#f00">
<text x="34.3" y="68.3">{2}</text>
<text x="36.8" y="70.9">{2}</text>
<text x="45" y="68.3">HSEC_ADC-A0</text>
<text x="47.5" y="70.9">HSEC_ADC-A1</text>
<text x="39.1" y="73.4">{2}</text>
<text x="41.7" y="75.9">{2}</text>
<text x="49.8" y="73.4">HSEC_ADC-A2</text>
<text x="52.3" y="75.9">HSEC_ADC-A3</text>
<text x="43.9" y="78.5">{2}</text>
<text x="47" y="81">{2}</text>
<text x="54.6" y="78.5">HSEC_ADC-A4</text>
<text x="57.7" y="81">HSEC_ADC-A5</text>
<text x="210.8" y="183.4">IN_5V0</text>
<text x="116.4" y="193.3">VDDA_5V</text>
<text x="172.7" y="194.3">MCU_XRSN</text>
<text x="188.5" y="195.1">{2,3}</text>
<text x="305.2" y="220.7">ADC_EXTREFBUF</text>
<text x="86.4" y="228.3">ADC_EXTREFBUF</text>
</g>
<text font-size="2.4" fill="#000080" x="72.6" y="196.2">REF3030AIDBZR</text>
<g font-size="2.4">
<text x="24" y="202.4">1</text>
<text x="27.9" y="203.3">IN</text>
<text x="36.6" y="203.3">OUT</text>
<text x="43.9" y="202.4">2</text>
<text x="64.7" y="202.4">1</text>
<text x="68.6" y="203.3">IN</text>
<text x="77.3" y="203.3">OUT</text>
<text x="84.6" y="202.4">2</text>
<text x="35.1" y="208.3" transform="rotate(-90 35.1 208.3)">GND</text>
<text x="75.8" y="208.3" transform="rotate(-90 75.8 208.3)">GND</text>
<text x="34.3" y="212.2" transform="rotate(-90 34.3 212.2)">3</text>
<text x="74.9" y="212.2" transform="rotate(-90 74.9 212.2)">3</text>
<text x="137.9" y="233.9">4</text>
<text x="132.2" y="237">2</text>
<text x="145.5" y="239.5">1</text>
<text x="196.3" y="236.7">6</text>
<text x="233.1" y="236.7">9</text>
<text x="271.1" y="236.7">13</text>
<text x="33.1" y="242.6">1</text>
<text x="33.1" y="245.1">2</text>
<text x="49.5" y="242.6">4</text>
<text x="49.5" y="245.1">5</text>
<text x="82.6" y="242.6">1</text>
<text x="82.6" y="245.1">2</text>
<text x="99.1" y="242.6">4</text>
<text x="99.1" y="245.1">5</text>
<text x="132.2" y="242.1">3</text>
<text x="196.3" y="242.1">5</text>
<text x="212.4" y="240">7</text>
<text x="231.7" y="242.1">10</text>
<text x="249.3" y="240">8</text>
<text x="271.1" y="242.1">12</text>
<text x="288.6" y="240">14</text>
<text x="33.1" y="247.6">3</text>
<text x="49.5" y="247.6">6</text>
<text x="82.6" y="247.6">3</text>
<text x="99.1" y="247.6">6</text>
<text x="137.7" y="246.4">11</text>
</g>
<g font-size="2.3" fill="#f00">
<text x="123.6" y="19.1">VDDA_MCU_3V3</text>
<text x="391.3" y="47">VDDA_MCU_3V3</text>
<text x="34.3" y="96.3">{2}</text>
<text x="36.8" y="98.8">{2}</text>
<text x="39.1" y="101.3">{2}</text>
<text x="45" y="96.3">HSEC_ADC-B0</text>
<text x="47.5" y="98.8">HSEC_ADC-B1</text>
<text x="49.8" y="101.3">HSEC_ADC-B2</text>
<text x="41.7" y="103.9">{2}</text>
<text x="52.3" y="103.9">HSEC_ADC-B3</text>
<text x="33.8" y="119.1">{2}</text>
<text x="44.4" y="119.1">HSEC_ADCIN14</text>
<text x="36.8" y="121.7">{2}</text>
<text x="47.5" y="121.7">HSEC_ADCIN15</text>
<text x="34.3" y="129.3">{2}</text>
<text x="36.8" y="131.8">{2}</text>
<text x="45" y="129.3">HSEC_CMPIN6P</text>
<text x="47.5" y="131.8">HSEC_CMPIN6N</text>
<text x="39.1" y="134.4">{2}</text>
<text x="49.8" y="134.4">HSEC_CMPIN5P</text>
<text x="34" y="149.6">{2}</text>
<text x="44.7" y="149.6">HSEC_ADC-D0</text>
<text x="36.3" y="152.1">{2}</text>
<text x="39.4" y="154.7">{2}</text>
<text x="47" y="152.1">HSEC_ADC-D1</text>
<text x="50" y="154.7">HSEC_ADC-D2</text>
<text x="41.9" y="157.2">{2}</text>
<text x="44.4" y="159.8">{2}</text>
<text x="52.6" y="157.2">HSEC_ADC-D3</text>
<text x="55.1" y="159.8">HSEC_ADC-D4</text>
<text x="11.7" y="170.2">VDDA_5V</text>
<text x="54.9" y="170.2">VDDA_5V</text>
<text x="233.9" y="205">{2}</text>
<text x="240.3" y="204.1">HSEC_ADC-VREFHI</text>
</g>
<g font-size="2.3">
<text x="185.4" y="40.6" transform="rotate(-90 185.4 40.6)">5</text>
<text x="193" y="40.6" transform="rotate(-90 193 40.6)">2</text>
<text x="205.7" y="40.6" transform="rotate(-90 205.7 40.6)">5</text>
<text x="213.4" y="40.6" transform="rotate(-90 213.4 40.6)">2</text>
<text x="226.1" y="40.6" transform="rotate(-90 226.1 40.6)">5</text>
<text x="233.7" y="40.6" transform="rotate(-90 233.7 40.6)">2</text>
<text x="246.4" y="40.6" transform="rotate(-90 246.4 40.6)">5</text>
<text x="254" y="40.6" transform="rotate(-90 254 40.6)">2</text>
<text x="266.7" y="40.6" transform="rotate(-90 266.7 40.6)">5</text>
<text x="274.3" y="40.6" transform="rotate(-90 274.3 40.6)">2</text>
<text x="186.2" y="46.1" transform="rotate(-90 186.2 46.1)">VP</text>
<text x="193.8" y="46.1" transform="rotate(-90 193.8 46.1)">VN</text>
<text x="206.5" y="46.1" transform="rotate(-90 206.5 46.1)">VP</text>
<text x="214.1" y="46.1" transform="rotate(-90 214.1 46.1)">VN</text>
<text x="226.8" y="46.1" transform="rotate(-90 226.8 46.1)">VP</text>
<text x="234.4" y="46.1" transform="rotate(-90 234.4 46.1)">VN</text>
<text x="247.1" y="46.1" transform="rotate(-90 247.1 46.1)">VP</text>
<text x="254.8" y="46.1" transform="rotate(-90 254.8 46.1)">VN</text>
<text x="267.5" y="46.1" transform="rotate(-90 267.5 46.1)">VP</text>
<text x="275.1" y="46.1" transform="rotate(-90 275.1 46.1)">VN</text>
<text x="185.4" y="59.6" transform="rotate(-90 185.4 59.6)">6</text>
<text x="186.2" y="55.9" transform="rotate(-90 186.2 55.9)">I/O_6</text>
<text x="188" y="59.6" transform="rotate(-90 188 59.6)">4</text>
<text x="188.7" y="55.9" transform="rotate(-90 188.7 55.9)">I/O_4</text>
<text x="190.5" y="59.6" transform="rotate(-90 190.5 59.6)">3</text>
<text x="191.3" y="55.9" transform="rotate(-90 191.3 55.9)">I/O_3</text>
<text x="193" y="59.6" transform="rotate(-90 193 59.6)">1</text>
<text x="193.8" y="55.9" transform="rotate(-90 193.8 55.9)">I/O_1</text>
<text x="205.7" y="59.6" transform="rotate(-90 205.7 59.6)">6</text>
<text x="206.5" y="55.9" transform="rotate(-90 206.5 55.9)">I/O_6</text>
<text x="208.3" y="59.6" transform="rotate(-90 208.3 59.6)">4</text>
<text x="209" y="55.9" transform="rotate(-90 209 55.9)">I/O_4</text>
<text x="210.8" y="59.6" transform="rotate(-90 210.8 59.6)">3</text>
<text x="211.6" y="55.9" transform="rotate(-90 211.6 55.9)">I/O_3</text>
<text x="213.4" y="59.6" transform="rotate(-90 213.4 59.6)">1</text>
<text x="214.1" y="55.9" transform="rotate(-90 214.1 55.9)">I/O_1</text>
<text x="226.1" y="59.6" transform="rotate(-90 226.1 59.6)">6</text>
<text x="226.8" y="55.9" transform="rotate(-90 226.8 55.9)">I/O_6</text>
<text x="228.6" y="59.6" transform="rotate(-90 228.6 59.6)">4</text>
<text x="229.4" y="55.9" transform="rotate(-90 229.4 55.9)">I/O_4</text>
<text x="231.1" y="59.6" transform="rotate(-90 231.1 59.6)">3</text>
<text x="231.9" y="55.9" transform="rotate(-90 231.9 55.9)">I/O_3</text>
<text x="233.7" y="59.6" transform="rotate(-90 233.7 59.6)">1</text>
<text x="234.4" y="55.9" transform="rotate(-90 234.4 55.9)">I/O_1</text>
<text x="246.4" y="59.6" transform="rotate(-90 246.4 59.6)">6</text>
<text x="247.1" y="55.9" transform="rotate(-90 247.1 55.9)">I/O_6</text>
<text x="248.9" y="59.6" transform="rotate(-90 248.9 59.6)">4</text>
<text x="249.7" y="55.9" transform="rotate(-90 249.7 55.9)">I/O_4</text>
<text x="251.5" y="59.6" transform="rotate(-90 251.5 59.6)">3</text>
<text x="252.2" y="55.9" transform="rotate(-90 252.2 55.9)">I/O_3</text>
<text x="254" y="59.6" transform="rotate(-90 254 59.6)">1</text>
<text x="254.8" y="55.9" transform="rotate(-90 254.8 55.9)">I/O_1</text>
<text x="266.7" y="59.6" transform="rotate(-90 266.7 59.6)">6</text>
<text x="267.5" y="55.9" transform="rotate(-90 267.5 55.9)">I/O_6</text>
<text x="269.2" y="59.6" transform="rotate(-90 269.2 59.6)">4</text>
<text x="270" y="55.9" transform="rotate(-90 270 55.9)">I/O_4</text>
<text x="271.8" y="59.6" transform="rotate(-90 271.8 59.6)">3</text>
<text x="272.5" y="55.9" transform="rotate(-90 272.5 55.9)">I/O_3</text>
<text x="274.3" y="59.6" transform="rotate(-90 274.3 59.6)">1</text>
<text x="275.1" y="55.9" transform="rotate(-90 275.1 55.9)">I/O_1</text>
<text x="282.9" y="68.1">43</text>
<text x="282.9" y="70.6">42</text>
<text x="287.8" y="69.4">ADCINA0</text>
<text x="287.8" y="71.9">ADCINA1</text>
<text x="331" y="69.4">VDDA</text>
<text x="331" y="71.9">VDDA</text>
<text x="339.3" y="68.1">35</text>
<text x="339.3" y="70.6">36</text>
<text x="282.9" y="73.2">41</text>
<text x="282.9" y="75.7">40</text>
<text x="287.8" y="74.5">ADCINA2</text>
<text x="287.8" y="77">ADCINA3</text>
<text x="331" y="74.5">VDDA</text>
<text x="339.3" y="73.2">54</text>
<text x="282.9" y="78.2">39</text>
<text x="282.9" y="80.8">38</text>
<text x="287.8" y="79.5">ADCINA4</text>
<text x="287.8" y="82.1">ADCINA5</text>
<text x="331.5" y="89.7">VSSA</text>
<text x="339.3" y="88.4">32</text>
<text x="331.5" y="92.2">VSSA</text>
<text x="331.5" y="94.8">VSSA</text>
<text x="339.3" y="90.9">34</text>
<text x="339.3" y="93.5">52</text>
<text x="282.9" y="96">46</text>
<text x="282.9" y="98.6">47</text>
<text x="282.9" y="101.1">48</text>
<text x="287.8" y="97.3">ADCINB0</text>
<text x="287.8" y="99.9">ADCINB1</text>
<text x="282.9" y="103.6">49</text>
<text x="287.8" y="102.4">ADCINB2</text>
<text x="287.8" y="104.9">ADCINB3</text>
<text x="282.9" y="118.9">44</text>
<text x="282.9" y="121.4">45</text>
<text x="287.8" y="120.2">ADCIN14</text>
<text x="287.8" y="122.7">ADCIN15</text>
<text x="282.9" y="129">31</text>
<text x="282.9" y="131.6">30</text>
<text x="287.8" y="130.3">CMPIN6P</text>
<text x="327.7" y="130.3">VREFHIA</text>
<text x="339.3" y="129">37</text>
<text x="339.3" y="131.6">53</text>
<text x="282.9" y="134.1">29</text>
<text x="287.8" y="132.9">CMPIN6N</text>
<text x="287.8" y="135.4">CMPIN5P</text>
<text x="327.6" y="135.4">VREFHID</text>
<text x="327.7" y="132.9">VREFHIB</text>
<text x="339.3" y="134.1">55</text>
<text x="282.9" y="149.4">56</text>
<text x="282.9" y="151.9">57</text>
<text x="282.9" y="154.4">58</text>
<text x="287.8" y="150.7">ADCIND0</text>
<text x="287.8" y="153.2">ADCIND1</text>
<text x="287.8" y="155.7">ADCIND2</text>
<text x="327.3" y="155.7">VREFLOA</text>
<text x="339.3" y="154.4">33</text>
<text x="282.9" y="157">59</text>
<text x="282.9" y="159.5">60</text>
<text x="287.8" y="158.3">ADCIND3</text>
<text x="287.8" y="160.8">ADCIND4</text>
<text x="327.2" y="160.8">VREFLOD</text>
<text x="327.3" y="158.3">VREFLOB</text>
<text x="339.3" y="157">50</text>
<text x="339.3" y="159.5">51</text>
<text x="144.5" y="188.7">1</text>
<text x="148.1" y="190">GND</text>
<text x="159.2" y="190">R1/C1</text>
<text x="167.9" y="188.7">6</text>
<text x="144.5" y="193.8">2</text>
<text x="148.1" y="195.1">VOUT</text>
<text x="157.3" y="195.1">ON/OFF</text>
<text x="167.9" y="193.8">5</text>
<text x="144.5" y="198.9">3</text>
<text x="148.1" y="200.2">VOUT</text>
<text x="161.7" y="200.2">VIN</text>
<text x="167.9" y="198.9">4</text>
<text x="308.4" y="229.6">COMPANY:</text>
<text x="308.4" y="242.1">PAGE NAME:</text>
<text x="308.6" y="254.5">TITLE:</text>
<text x="392.7" y="255.5">REV:</text>
<text x="308.6" y="267.2">DATE:</text>
<text x="369.6" y="269.2">SIZE:</text>
<text x="391.2" y="269">SHEET:</text>
<text x="409.2" y="269">OF</text>
</g>
<g font-size="2.3" fill="#000080">
<text x="181.9" y="57.2" transform="rotate(-90 181.9 57.2)">U6</text>
<text x="197.9" y="59.8" transform="rotate(-90 197.9 59.8)">NUP4201MR6T1G</text>
<text x="202.2" y="57.2" transform="rotate(-90 202.2 57.2)">U7</text>
<text x="218.2" y="59.8" transform="rotate(-90 218.2 59.8)">NUP4201MR6T1G</text>
<text x="222.8" y="57" transform="rotate(-90 222.8 57)">U8</text>
<text x="238.5" y="59.8" transform="rotate(-90 238.5 59.8)">NUP4201MR6T1G</text>
<text x="242.8" y="57.2" transform="rotate(-90 242.8 57.2)">U9</text>
<text x="258.8" y="59.8" transform="rotate(-90 258.8 59.8)">NUP4201MR6T1G</text>
<text x="263.4" y="56.9" transform="rotate(-90 263.4 56.9)">U10</text>
<text x="279.2" y="59.8" transform="rotate(-90 279.2 59.8)">NUP4201MR6T1G</text>
<text x="309.8" y="65">U1-B</text>
<text x="298.3" y="165.2">MCU_F28075PTPT_176PIN</text>
<text x="154.7" y="185.7">U11</text>
<text x="24.6" y="195.8">U13 REF3033AIDBZR</text>
<text x="65.3" y="195.8">U14</text>
<text x="148.1" y="204.1">TPS27082LDDCR</text>
<text x="35.1" y="238">SW2</text>
<text x="84.6" y="238">SW3</text>
</g>
<g font-size="2.2" fill="#000080">
<text x="35.6" y="252.7">CAS-D20TA</text>
<text x="85.1" y="252.7">CAS-D20TA</text>
</g>
<g font-size="1.3" fill="#000080">
<text x="40.4" y="242.8">o</text>
<text x="42.7" y="242.8">o</text>
<text x="89.9" y="242.8">o</text>
<text x="92.2" y="242.8">o</text>
<text x="40.4" y="247.9">o</text>
<text x="42.7" y="247.9">o</text>
<text x="89.9" y="247.9">o</text>
<text x="92.2" y="247.9">o</text>
</g>
<g font-size="1" fill="#000080">
<text x="37.8" y="245.4">o</text>
<text x="45.5" y="245.4">o</text>
<text x="87.4" y="245.4">o</text>
<text x="95" y="245.4">o</text>
</g>
</svg>
